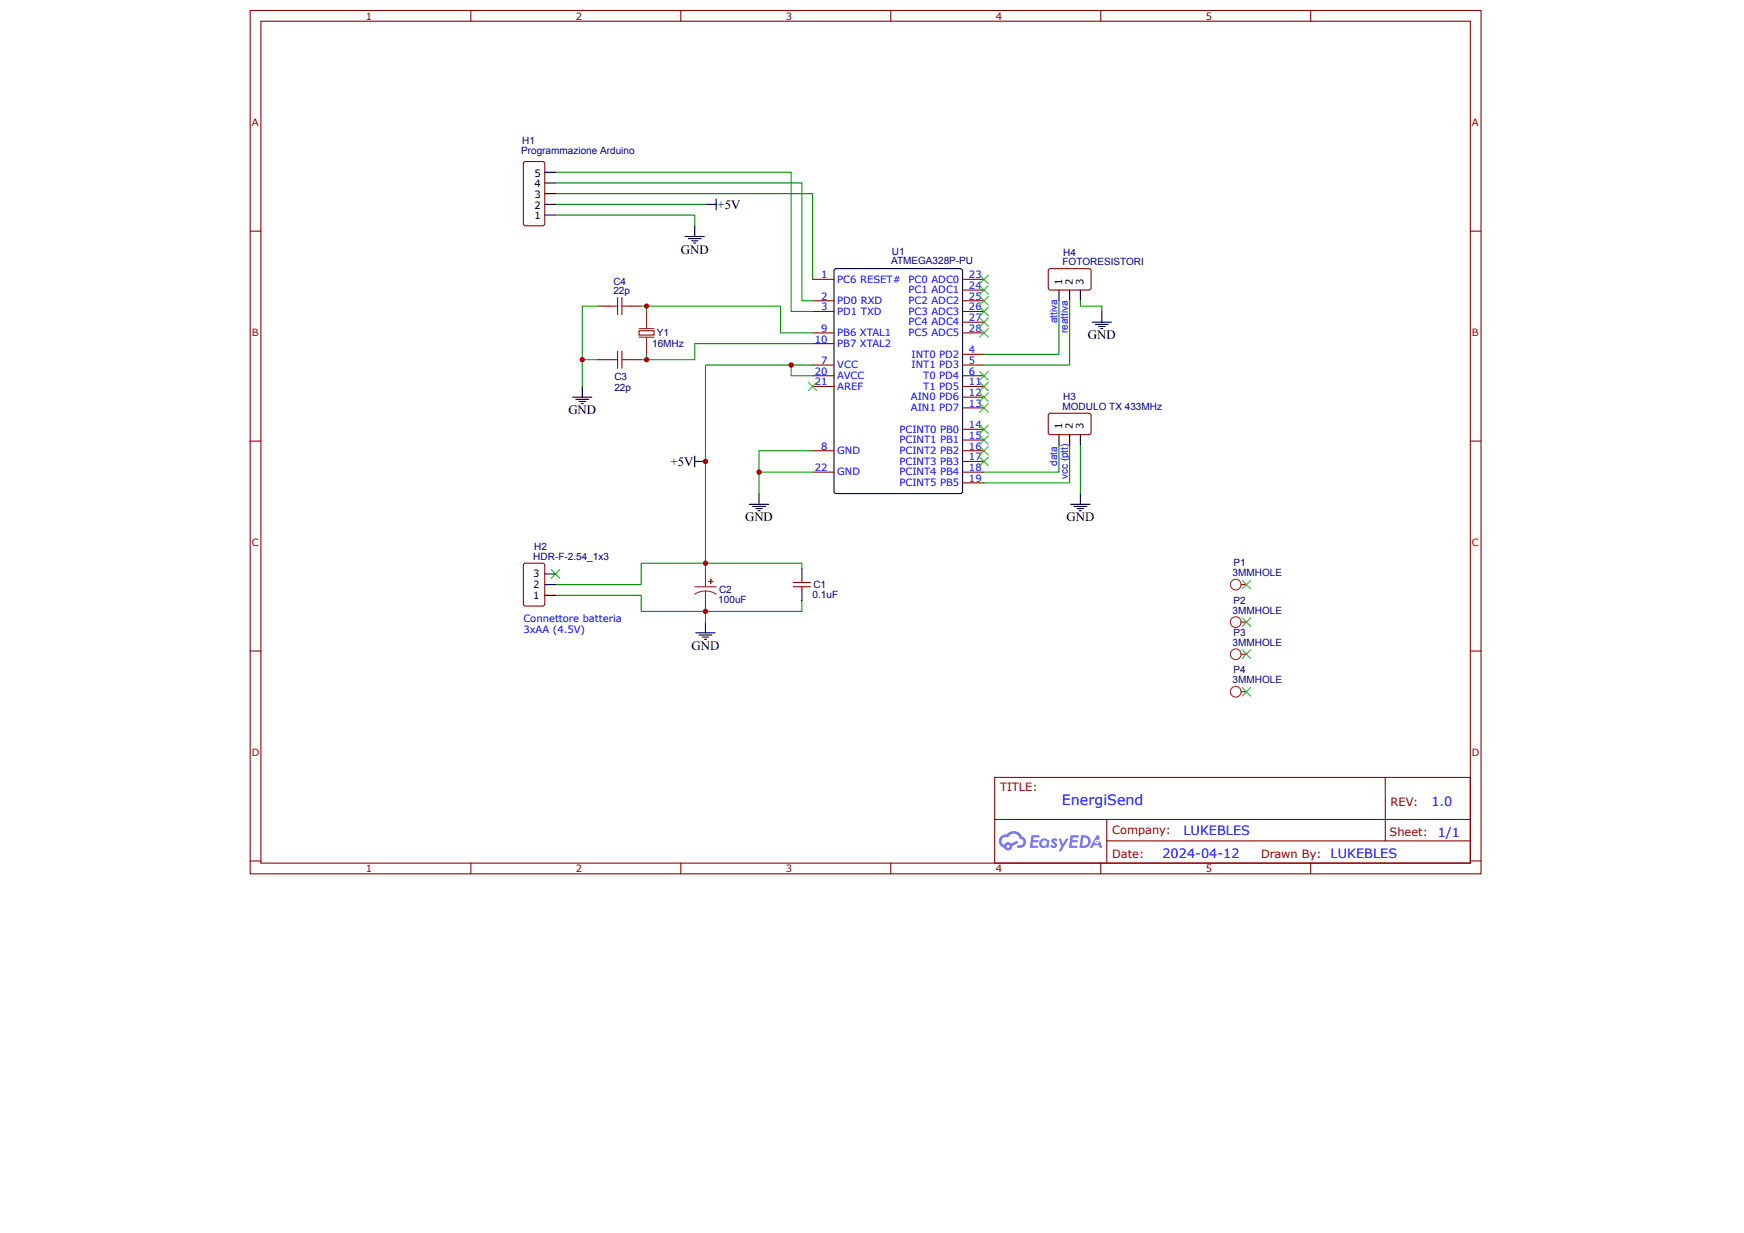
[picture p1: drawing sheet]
<svg xmlns="http://www.w3.org/2000/svg" width="297mm" height="210mm" viewBox="0 0 297 210" stroke-linecap="round" stroke-linejoin="round" font-family="sans-serif">
<g fill="none" stroke="#800" stroke-width=".18">
<path d="M42.6 1.8h209.6v147h-209.6zM44.4 3.6h206v143.4h-206zM80.2 1.8v1.8M115.9 1.8v1.8M151.7 1.8v1.8M187.5 1.8v1.8M223.2 1.8v1.8M42.6 39.4h1.8M250.4 39.4h1.8M42.6 75.1h1.8M250.4 75.1h1.8M42.6 110.9h1.8"/>
<path d="M250.4 110.9h1.8M169.4 132.4h81v14.6h-81zM169.4 139.6h80.9M188.5 139.6v7.3M235.9 132.4v10.8M42.6 146.6h1.8M80.2 147v1.8M115.9 147v1.8M151.7 147v1.8M187.5 147v1.8M188.5 143.2h61.8M223.2 147v1.8"/>
<path d="M250.4 146.6h1.8"/>
</g>
<g fill="#58f">
<path d="M179.2 142.9l.4-.1h.3l.2 .2-.2 .3a.24 .24 0 0 0-.2-.2 .24 .24 0 0 0-.2 .1v.1a.75 .75 0 0 1 .4 1l-.6 .1-.4-.3 .2-.2 .4 .2 .1-.2a.91 .91 0 0 1-.5-.9z"/>
<path d="M180.3 142.8h.4l.3 1 .6-1h.4l-1.3 2.2h-.4l.4-.8z"/>
<path d="M175.7 142.3h1.3v.1l-.1 .2h-.9v.5h.7l.2 .2-.2 .2h-.8l-.1 .5h.8l.1 .1v.2l-1.3 .1z"/>
<path d="M182.3 142.3h1.4v.1l-.2 .2h-.8l-.1 .5h.8l.2 .2-.2 .2h-.8l-.1 .5h.8l.1 .1v.2l-1.4 .1z"/>
<path d="M186.8 142.3h.3l.2 .6-.3 .2a.36 .36 0 0 0-.5 .1 .36 .36 0 0 0 .2 .5 .36 .36 0 0 0 .4-.3l.3-.1 .3 1.1h-.4l-.2-.5h-.8l-.3 .5h-.4z"/>
<path d="M184.1 142.3l-.3 2.1h.7a1.09 1.09 0 0 0 1.2-1.1 1.09 1.09 0 0 0-1.2-1zM184.5 142.6a.73 .73 0 0 1 .8 .9 .73 .73 0 0 1-1 .5z"/>
<path d="M177.3 143a.8 .8 0 0 0-.2 1.1 .8 .8 0 0 0 1.1 .2l.3 .1 .2-1.2-.3-.1a.72 .72 0 0 0-1.1-.1zM177.3 143.6a.5 .5 0 0 1 1 0 .5 .5 0 0 1-1 0z"/>
<path d="M170.4 142.5a1.14 1.14 0 0 0 .6 1.9 .73 .73 0 0 0 .8 .4 .73 .73 0 0 0 .6-.7l1-.5-.2-.4-1 .5a.74 .74 0 0 0-1.2 .2 .71 .71 0 0 1-.4-1 .71 .71 0 0 1 1.1-.2 1.07 1.07 0 0 1 1.1-.7 1.07 1.07 0 0 1 .9 .9 .59 .59 0 0 1 .5 .7 .59 .59 0 0 1-.8 .4h-.2v.3a1.02 1.02 0 0 0 1.4-.5 1.02 1.02 0 0 0-.6-1.3 1.58 1.58 0 0 0-2.6-.4l-.4 .1zM171.4 144.2a.28 .28 0 0 1 .5 0 .28 .28 0 0 1-.5 0z"/>
<circle cx="186.8" cy="143.3" r=".14"/>
</g>
<g fill="none" stroke="#000" stroke-width=".18">
<path d="M92.8 34.8h1.8M92.8 36.6h1.8M92.8 33h1.8M92.8 31.2h1.8M92.8 29.3h1.8M118.3 38.5v1.8M120.1 34.8h1.9M122 33.9v1.8M116.7 40.3h3.3M117.2 40.6h2.2M117.8 41h1.1M118.1 41.4h.4"/>
<path d="M142.2 45.8h21.4l.3 .1v37.8l-.2 .3-21.3 .1-.3-.2-.1-37.8zM180.3 49.4v1.8M182.2 49.4v1.8M184 49.4v1.8M186 54.9h3.3M186.5 55.2h2.2M187.1 55.6h1.1M187.5 56h.3M187.6 53.1v1.8M97.5 67.6h3.3M98.1 68h2.2M98.6 68.4h1.1"/>
<path d="M99 68.7h.3M99.2 65.8v1.8M118.3 78.6h1.8M118.3 77.7v1.8M180.3 74v1.9M182.2 74v1.9M184 74v1.9M92.8 97.7h1.8M92.8 99.6h1.8M127.6 85.9h3.3M128.2 86.3h2.2M128.7 86.6h1.1"/>
<path d="M129.1 87h.3M129.3 84.1v1.8M182.3 85.9h3.3M182.9 86.3h2.2M183.4 86.6h1.1M183.8 87h.4M184 84.1v1.8M92.8 101.4h1.8M118.5 107.8h3.3M119 108.1h2.2M119.6 108.5h1.1M120 108.9h.3"/>
<path d="M120.1 106v1.8"/>
</g>
<g fill="none" stroke="#800" stroke-width=".18">
<path d="M89.2 27.7l.3-.2h2.9l.3 .2 .1 10.4-.2 .3-3.1 .1-.3-.2zM108.8 56.3h2.6v.8h-2.6zM138.4 47.6h3.6M138.4 51.2h3.6M138.4 53.1h3.6M138.4 56.7h3.6M138.4 58.5h3.6M163.9 47.6h3.7M163.9 51.2h3.7M163.9 53.1h3.7M163.9 56.7h3.7M163.9 49.4h3.7"/>
<path d="M163.9 54.9h3.7M178.7 45.8h6.9l.2 .3v3.1l-.4 .2h-6.7l-.2-.4v-2.9zM138.4 62.2h3.6M138.4 64h3.6M138.4 76.8h3.6M138.4 65.8h3.6M163.9 60.3h3.7M163.9 62.2h3.7M163.9 64h3.7M163.9 76.8h3.7M163.9 65.8h3.7M163.9 67.6h3.7"/>
<path d="M163.9 69.5h3.7M163.9 73.1h3.7M163.9 74.9h3.7M163.9 78.6h3.7M178.7 70.4h6.9l.2 .3v3.2l-.4 .1h-6.7l-.2-.3v-3zM89.2 96.1l.3-.2h2.9l.3 .2 .1 6.8-.2 .3h-3.1l-.3-.2zM138.4 80.4h3.6M163.9 80.4h3.7M163.9 82.2h3.7M211.4 99.6h.9M211.4 106h.9M211.4 111.4h.9"/>
<path d="M211.4 117.8h.9"/>
</g>
<g fill="none" stroke="#080" stroke-width=".18">
<path d="M94.6 33h43.8v14.6M94.6 31.2h42v20h1.8M94.6 29.3h40.1v23.8h3.7M94.6 36.6h23.7v1.9M94.6 34.8h25.5M180.3 51.2v9.1h-12.7M182.2 51.2v11h-14.6M184 51.2v.9h3.6v1M134.7 62.2v1.8h3.7M138.4 76.8h-9.1v3.6h9.1M138.4 62.2h-18.3v33.7h16.5v.9M180.3 75.9v4.5h-12.7"/>
<path d="M182.2 75.9v6.3h-14.6M184 75.9v8.2M120.1 95.9h-10.9v3.7h-14.6M129.3 80.4v3.7M94.6 101.4h14.6v2.7h10.9M120.1 103.2v2.8"/>
</g>
<g fill="none" stroke="#8d2323" stroke-width=".18">
<path d="M108.8 57.4h2.6M108.8 56h2.6M110.1 53.1v2.9M110.1 57.4v2.9M118.3 99.9h3.7M120.1 96.8v3.1M120.1 100.7h-.7l-1.1 .5M120.1 100.7h.8l1.1 .5M120.1 100.7v3.4"/>
<circle cx="210.4" cy="99.6" r=".91"/>
<circle cx="210.4" cy="106" r=".91"/>
<circle cx="210.4" cy="117.8" r=".91"/>
<circle cx="210.4" cy="111.4" r=".91"/>
</g>
<g fill="#000">
<path d="M166.8 46.8l1.5 1.5zM168.3 46.8l-1.5 1.5z"/>
<path d="M166.8 48.7l1.5 1.4zM166.8 50.1l1.5-1.4z"/>
<path d="M166.8 50.5l1.5 1.5zM168.3 50.5l-1.5 1.5z"/>
<path d="M166.8 52.3l1.5 1.5zM168.3 52.3l-1.5 1.5z"/>
<path d="M166.8 54.1l1.5 1.5zM168.3 54.1l-1.5 1.5z"/>
<path d="M166.8 56l1.5 1.4zM168.3 56l-1.5 1.4z"/>
<path d="M137.7 65.1l1.4 1.5zM139.1 65.1l-1.4 1.5z"/>
<path d="M166.8 63.3l1.5 1.4zM166.8 64.7l1.5-1.4z"/>
<path d="M166.8 65.1l1.5 1.5zM166.8 66.6l1.5-1.5z"/>
<path d="M166.8 66.9l1.5 1.5zM168.3 66.9l-1.5 1.5z"/>
<path d="M166.8 68.7l1.5 1.5zM168.3 68.7l-1.5 1.5z"/>
<path d="M166.8 72.4l1.5 1.4zM166.8 73.8l1.5-1.4z"/>
<path d="M166.8 74.2l1.5 1.5zM166.8 75.7l1.5-1.5z"/>
<path d="M166.8 76l1.5 1.5zM168.3 76l-1.5 1.5z"/>
<path d="M166.8 77.9l1.5 1.4zM166.8 79.3l1.5-1.4z"/>
<path d="M93.9 97l1.4 1.5zM93.9 98.5l1.4-1.5z"/>
<path d="M211.5 98.8l1.5 1.5zM213 98.8l-1.5 1.5z"/>
<path d="M211.5 105.2l1.5 1.5zM211.5 106.7l1.5-1.5z"/>
</g>
<g fill="none" stroke="#3c3" stroke-width=".18">
<path d="M166.8 46.8l1.5 1.5M166.8 48.7l1.5 1.4M166.8 50.5l1.5 1.5M166.8 52.3l1.5 1.5M166.8 54.1l1.5 1.5M166.8 56l1.5 1.4M168.3 46.8l-1.5 1.5M168.3 48.7l-1.5 1.4M168.3 50.5l-1.5 1.5M168.3 52.3l-1.5 1.5M168.3 54.1l-1.5 1.5M168.3 56l-1.5 1.4"/>
<path d="M137.7 65.1l1.4 1.5M139.1 65.1l-1.4 1.5M166.8 63.3l1.5 1.4M166.8 65.1l1.5 1.5M166.8 66.9l1.5 1.5M166.8 68.7l1.5 1.5M166.8 72.4l1.5 1.4M166.8 74.2l1.5 1.5M166.8 76l1.5 1.5M166.8 77.9l1.5 1.4M168.3 63.3l-1.5 1.4M168.3 65.1l-1.5 1.5"/>
<path d="M168.3 66.9l-1.5 1.5M168.3 68.7l-1.5 1.5M168.3 72.4l-1.5 1.4M168.3 74.2l-1.5 1.5M168.3 76l-1.5 1.5M168.3 77.9l-1.5 1.4M93.9 97l1.4 1.5M95.3 97l-1.4 1.5M211.5 98.8l1.5 1.5M213 98.8l-1.5 1.5M211.5 105.2l1.5 1.5M213 105.2l-1.5 1.5"/>
</g>
<path d="M120.7 99h.7z" fill="#8d2323"/>
<path d="M120.7 99h.7z" fill="none" stroke="#8d2323" stroke-width=".18"/>
<path d="M121 98.7v.7z" fill="#8d2323"/>
<path d="M121 98.7v.7z" fill="none" stroke="#8d2323" stroke-width=".18"/>
<path d="M101.9 52.1h-2.7v13.7M109.2 52.1h23.7v4.6h5.5M110.1 52.1v1M138.4 58.5h-20.1v2.8h-9.1M99.2 61.3h2.7M110.1 60.3v1M120.1 95.9v.9M136.6 102.3v1.8h-16.5" fill="none" stroke="#080" stroke-width=".18"/>
<path d="M101.9 52.1h1.8M107.4 52.1h1.8M101.9 61.3h1.8M107.4 61.3h1.8M135.1 99.9h2.9M135.1 99.2h2.9M136.6 98.7v.5M136.6 99.9v.6" fill="none" stroke="#800" stroke-width=".18"/>
<path d="M136.6 96.8v1.9M136.6 100.5v1.8" fill="none" stroke="#000" stroke-width=".18"/>
<g fill="#000">
<path d="M211.5 110.7l1.5 1.5zM211.5 112.2l1.5-1.5z"/>
<path d="M211.5 117.1l1.5 1.4zM213 117.1l-1.5 1.4z"/>
</g>
<path d="M211.5 110.7l1.5 1.5M211.5 117.1l1.5 1.4M213 110.7l-1.5 1.5M213 117.1l-1.5 1.4" fill="none" stroke="#3c3" stroke-width=".18"/>
<path d="M103.7 52.1h1.5M105.2 50.7v2.9M105.2 59.8v2.9M105.9 50.7v2.9M105.9 59.8v2.9M105.9 52.1h1.5M103.7 61.3h1.5M105.9 61.3h1.5" fill="none" stroke="#a00000" stroke-width=".18"/>
<g fill="#c00">
<circle cx="129.3" cy="80.4" r=".46"/>
<circle cx="120.1" cy="78.6" r=".46"/>
<circle cx="120.1" cy="95.9" r=".46"/>
<circle cx="134.7" cy="62.2" r=".46"/>
<circle cx="120.1" cy="104.1" r=".46"/>
<circle cx="99.2" cy="61.3" r=".46"/>
<circle cx="110.1" cy="61.3" r=".46"/>
<circle cx="110.1" cy="52.1" r=".46"/>
</g>
<text font-size="2.4" fill="#00f" x="180.8" y="137.1">EnergiSend</text>
<g font-size="2.2">
<text x="122.2" y="35.5">+5V</text>
<text x="115.9" y="43.2">GND</text>
<text x="185.3" y="57.8">GND</text>
<text x="96.8" y="70.6">GND</text>
<text x="114.2" y="79.3">+5V</text>
<text x="126.9" y="88.8">GND</text>
<text x="181.6" y="88.8">GND</text>
<text x="117.8" y="110.7">GND</text>
</g>
<g font-size="2.2" fill="#00f">
<text x="243.8" y="137.2">1.0</text>
<text x="201.5" y="142.1">LUKEBLES</text>
<text x="244.9" y="142.5">1/1</text>
<text x="198" y="146.2">2024-04-12</text>
<text x="226.6" y="146.1">LUKEBLES</text>
</g>
<g font-size="1.9" fill="#800">
<text x="170.3" y="134.8">TITLE:</text>
<text x="236.8" y="137.2">REV:</text>
<text x="189.4" y="142.1">Company:</text>
<text x="236.6" y="142.4">Sheet:</text>
<text x="189.4" y="146.1">Date:</text>
<text x="214.8" y="146.1">Drawn By:</text>
</g>
<g font-size="1.7" fill="#800">
<text x="62.3" y="3.3">1</text>
<text x="98.1" y="3.3">2</text>
<text x="133.8" y="3.3">3</text>
<text x="169.6" y="3.3">4</text>
<text x="205.3" y="3.3">5</text>
<text x="42.9" y="21.5">A</text>
<text x="250.7" y="21.5">A</text>
<text x="42.9" y="57.2">B</text>
<text x="250.7" y="57.2">B</text>
<text x="42.9" y="93">C</text>
<text x="250.7" y="93">C</text>
<text x="42.9" y="128.8">D</text>
<text x="250.7" y="128.8">D</text>
<text x="62.3" y="148.6">1</text>
<text x="98.1" y="148.6">2</text>
<text x="133.8" y="148.6">3</text>
<text x="169.6" y="148.6">4</text>
<text x="205.3" y="148.6">5</text>
</g>
<g font-size="1.7" fill="#000080">
<text x="88.8" y="26.3">Programmazione Arduino</text>
<text x="88.9" y="24.5">H1</text>
<text x="151.8" y="45">ATMEGA328P-PU</text>
<text x="151.9" y="43.4">U1</text>
<text x="180.9" y="45.2">FOTORESISTORI</text>
<text x="181.1" y="43.5">H4</text>
<text x="104.5" y="50.1">22p</text>
<text x="104.5" y="48.5">C4</text>
<text x="111.1" y="59.1">16MHz</text>
<text x="111.9" y="57.3">Y1</text>
<text x="104.6" y="64.6">C3</text>
<text x="104.6" y="66.6">22p</text>
<text x="180.9" y="69.8">MODULO TX 433MHz</text>
<text x="181.1" y="68.2">H3</text>
<text x="90.8" y="95.4">HDR-F-2.54_1x3</text>
<text x="91" y="93.7">H2</text>
<text x="122.5" y="101.1">C2</text>
<text x="138.4" y="101.8">0.1uF</text>
<text x="138.5" y="100.2">C1</text>
<text x="209.9" y="98.1">3MMHOLE</text>
<text x="210" y="96.4">P1</text>
<text x="122.3" y="102.7">100uF</text>
<text x="209.9" y="104.5">3MMHOLE</text>
<text x="210" y="102.8">P2</text>
<text x="209.9" y="110">3MMHOLE</text>
<text x="210" y="108.3">P3</text>
<text x="209.9" y="116.4">3MMHOLE</text>
<text x="210" y="114.7">P4</text>
</g>
<g font-size="1.7">
<text x="91" y="35.5">2</text>
<text x="91" y="33.7">3</text>
<text x="91" y="31.9">4</text>
<text x="91" y="30.1">5</text>
<text x="91" y="37.4">1</text>
<text x="180.9" y="48.5" transform="rotate(-90 180.9 48.5)">1</text>
<text x="182.7" y="48.5" transform="rotate(-90 182.7 48.5)">2</text>
<text x="184.5" y="48.5" transform="rotate(-90 184.5 48.5)">3</text>
<text x="180.9" y="73.1" transform="rotate(-90 180.9 73.1)">1</text>
<text x="182.7" y="73.1" transform="rotate(-90 182.7 73.1)">2</text>
<text x="184.5" y="73.1" transform="rotate(-90 184.5 73.1)">3</text>
<text x="90.8" y="98.3">3</text>
<text x="90.8" y="101.9">1</text>
<text x="90.8" y="100.1">2</text>
</g>
<g font-size="1.7" fill="#00f">
<text x="139.9" y="47.4">1</text>
<text x="165" y="47.4">23</text>
<text x="139.9" y="51">2</text>
<text x="139.9" y="52.9">3</text>
<text x="142.6" y="48.1">PC6 RESET#</text>
<text x="142.6" y="51.8">PD0 RXD</text>
<text x="142.6" y="53.6">PD1 TXD</text>
<text x="154.7" y="48.1">PC0 ADC0</text>
<text x="154.7" y="50">PC1 ADC1</text>
<text x="154.7" y="51.8">PC2 ADC2</text>
<text x="154.7" y="53.6">PC3 ADC3</text>
<text x="165" y="49.2">24</text>
<text x="165" y="51">25</text>
<text x="165" y="52.9">26</text>
<text x="138.8" y="58.3">10</text>
<text x="139.9" y="56.5">9</text>
<text x="142.6" y="57.2">PB6 XTAL1</text>
<text x="142.6" y="59.1">PB7 XTAL2</text>
<text x="154.7" y="55.4">PC4 ADC4</text>
<text x="154.7" y="57.2">PC5 ADC5</text>
<text x="165" y="54.7">27</text>
<text x="165" y="56.5">28</text>
<text x="180" y="55.1" transform="rotate(-90 180 55.1)">attiva</text>
<text x="181.8" y="56.8" transform="rotate(-90 181.8 56.8)">reattiva</text>
<text x="138.8" y="63.8">20</text>
<text x="138.8" y="65.6">21</text>
<text x="139.9" y="62">7</text>
<text x="142.6" y="62.7">VCC</text>
<text x="142.6" y="64.5">AVCC</text>
<text x="155.2" y="60.9">INT0 PD2</text>
<text x="155.2" y="62.7">INT1 PD3</text>
<text x="157.2" y="64.5">T0 PD4</text>
<text x="165" y="60.2">4</text>
<text x="165" y="62">5</text>
<text x="165" y="63.8">6</text>
<text x="165" y="65.6">11</text>
<text x="142.6" y="66.4">AREF</text>
<text x="155.1" y="68.2">AIN0 PD6</text>
<text x="155.1" y="70">AIN1 PD7</text>
<text x="157.2" y="66.4">T1 PD5</text>
<text x="165" y="67.5">12</text>
<text x="165" y="69.3">13</text>
<text x="139.9" y="76.6">8</text>
<text x="142.6" y="77.3">GND</text>
<text x="153.2" y="73.7">PCINT0 PB0</text>
<text x="153.2" y="75.5">PCINT1 PB1</text>
<text x="153.2" y="77.3">PCINT2 PB2</text>
<text x="165" y="72.9">14</text>
<text x="165" y="74.8">15</text>
<text x="165" y="76.6">16</text>
<text x="138.8" y="80.2">22</text>
<text x="142.6" y="81">GND</text>
<text x="153.2" y="79.1">PCINT3 PB3</text>
<text x="153.2" y="81">PCINT4 PB4</text>
<text x="153.2" y="82.8">PCINT5 PB5</text>
<text x="165" y="78.4">17</text>
<text x="165" y="80.2">18</text>
<text x="165" y="82.1">19</text>
<text x="180" y="79.3" transform="rotate(-90 180 79.3)">data</text>
<text x="181.8" y="81.6" transform="rotate(-90 181.8 81.6)">vcc (ptt)</text>
<text x="89.1" y="106">Connettore batteria</text>
<text x="89.1" y="107.8">3xAA (4.5V)</text>
</g>
</svg>
